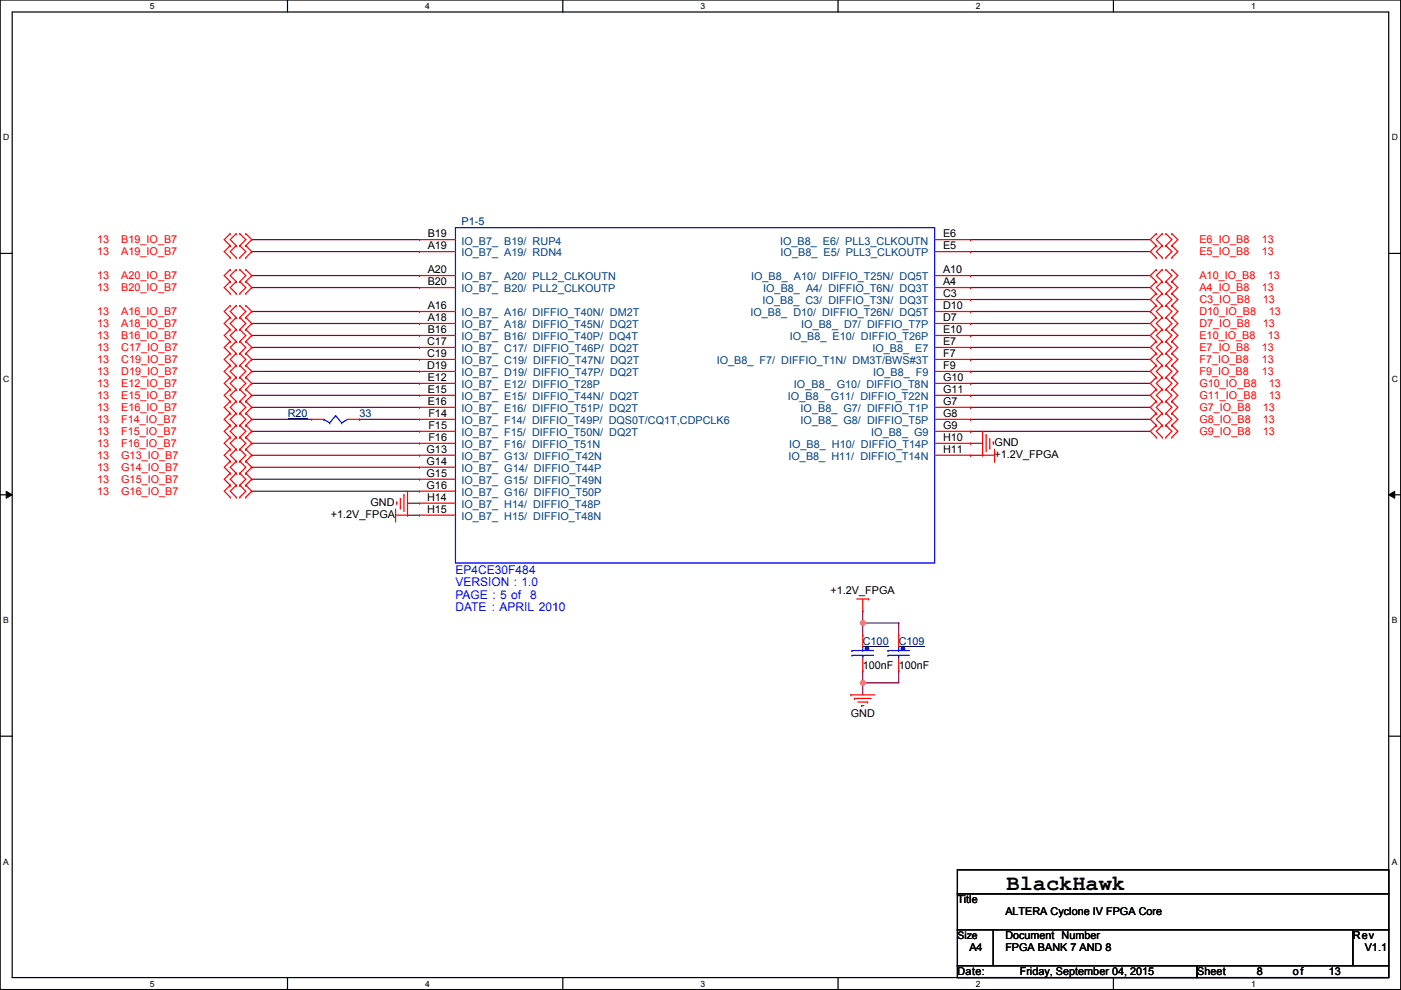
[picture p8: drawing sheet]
<svg xmlns="http://www.w3.org/2000/svg" width="297mm" height="210mm" viewBox="0 0 297 210" stroke-linecap="round" stroke-linejoin="round" font-family="sans-serif">
<path d="M0 0h297v209.8h-297zM2.6 2.5h291.8v204.8h-291.8z" fill="none" stroke="#000" stroke-width=".25"/>
<g fill="#fff">
<path d="M31.8 .3h1v2h-1z"/>
<path d="M31.8 207.5h1v2.1h-1z"/>
</g>
<path d="M61 0v2.5M61 207.3v2.5" fill="none" stroke="#000" stroke-width=".25"/>
<g fill="#fff">
<path d="M90.1 .3h1v2h-1z"/>
<path d="M90.1 207.5h1v2.1h-1z"/>
</g>
<path d="M119.3 0v2.5M119.3 207.3v2.5" fill="none" stroke="#000" stroke-width=".25"/>
<g fill="#fff">
<path d="M148.5 .3h1v2h-1z"/>
<path d="M148.5 207.5h1v2.1h-1z"/>
</g>
<path d="M177.7 0v2.5M177.7 207.3v2.5" fill="none" stroke="#000" stroke-width=".25"/>
<g fill="#fff">
<path d="M206.9 .3h1v2h-1z"/>
<path d="M206.9 207.5h1v2.1h-1z"/>
</g>
<path d="M236.1 0v2.5M236.1 207.3v2.5" fill="none" stroke="#000" stroke-width=".25"/>
<g fill="#fff">
<path d="M265.2 .3h1.1v2h-1.1z"/>
<path d="M265.2 207.5h1.1v2.1h-1.1z"/>
<path d="M.7 28.1h1.3v2.1h-1.3z"/>
<path d="M295.1 28.1h1.3v2.1h-1.3z"/>
<path d="M.7 79.3h1.3v2h-1.3z"/>
<path d="M295.1 79.3h1.3v2h-1.3z"/>
</g>
<path d="M0 53.7h2.6M294.4 53.7h2.6" fill="none" stroke="#000" stroke-width=".25"/>
<g fill="#fff">
<path d="M.7 130.5h1.2v2h-1.2z"/>
<path d="M295.1 130.5h1.2v2h-1.2z"/>
</g>
<path d="M0 104.9h2.6M294.4 104.9h2.6" fill="none" stroke="#000" stroke-width=".25"/>
<path d="M1.3 104.2l1.3 .7-1.3 .7zM294.4 104.9l1.3-.7v1.4z" fill="#000"/>
<path d="M1.3 104.2l1.3 .7-1.3 .7zM294.4 104.9l1.3-.7v1.4z" fill="none" stroke="#000" stroke-width=".21"/>
<g fill="#fff">
<path d="M.7 181.7h1.2v2h-1.2z"/>
<path d="M295.1 181.7h1.2v2h-1.2z"/>
</g>
<path d="M0 156.1h2.6M294.4 156.1h2.6" fill="none" stroke="#000" stroke-width=".25"/>
<g fill="none" stroke="#800040" stroke-width=".25">
<path d="M205.8 94h.1M205.8 96.5h.1M205.8 94h2.5M205.8 96.5h2.5M86.4 106.7h.1M86.4 109.2h.1M86.4 106.7h2.5M86.4 109.2h2.5M182.9 129.5h.1M182.9 129.5v2.6M182.9 142.2h.1M182.9 144.8h.1"/>
<path d="M182.9 142.2v2.6M190.5 142.2h.1M190.5 142.2v2.6h-7.6"/>
</g>
<circle cx="182.9" cy="144.8" r=".51" fill="#f0f"/>
<circle cx="182.9" cy="144.8" r=".51" fill="none" stroke="#f0f" stroke-width=".25"/>
<path d="M182.9 132.1h.1M182.9 132.1h7.6M190.5 132.1h.1M190.5 132.1v2.5M182.9 144.8h.1M182.9 144.8v2.5" fill="none" stroke="#800040" stroke-width=".25"/>
<circle cx="182.9" cy="132.1" r=".51" fill="#f0f"/>
<circle cx="182.9" cy="132.1" r=".51" fill="none" stroke="#f0f" stroke-width=".25"/>
<g fill="none" stroke="#800040" stroke-width=".25">
<path d="M53.4 50.8h.1M53.4 53.3h.1M53.4 58.4h.1M53.4 50.8h35.5M53.4 53.3h35.5M53.4 58.4h35.5M205.8 50.8h.1M205.8 53.3h.1M205.8 58.4h.1M205.8 50.8h38.1M205.8 53.3h38.1M205.8 58.4h38.1"/>
<path d="M53.4 71.1h.1M53.4 66h.1M53.4 61h.1M53.4 68.6h.1M53.4 73.7h.1M53.4 76.2h.1M53.4 78.7h.1M53.4 71.1h35.5M53.4 66h35.5M53.4 61h35.5M53.4 68.6h35.5M53.4 73.7h35.5"/>
<path d="M53.4 76.2h35.5M53.4 78.7h35.5M205.8 61h.1M205.8 63.5h.1M205.8 68.6h.1M205.8 76.2h.1M205.8 71.1h.1M205.8 73.7h.1M205.8 78.7h.1M205.8 71.1h38.1M205.8 66h38.1M205.8 61h38.1"/>
<path d="M205.8 68.6h38.1M205.8 73.7h38.1M205.8 76.2h38.1M205.8 78.7h38.1M205.8 63.5h38.1M243.9 66h.1M53.4 83.8h.1M53.4 88.9h.1M53.4 94h.1M53.4 99.1h.1M53.4 96.5h.1M53.4 91.4h.1"/>
<path d="M53.4 86.4h.1M53.4 81.3h.1M53.4 83.8h35.5M53.4 88.9h12.7M53.4 94h35.5M53.4 86.4h35.5M53.4 99.1h35.5M53.4 96.5h35.5M53.4 91.4h35.5M53.4 81.3h35.5M76.2 88.9h.1M76.2 88.9h12.7"/>
<path d="M205.8 86.4h.1M205.8 81.3h.1M205.8 83.8h.1M205.8 88.9h.1M205.8 91.4h.1M205.8 83.8h38.1M205.8 88.9h38.1M205.8 86.4h38.1M205.8 91.4h38.1M205.8 81.3h38.1M53.4 101.6h.1M53.4 104.1h.1"/>
<path d="M53.4 101.6h35.5M53.4 104.1h35.5M182.9 132.1h.1M182.9 132.1v2.5"/>
</g>
<g fill="none" stroke="#f00" stroke-width=".25">
<path d="M48.8 49.5h.1M48.8 52.1h.1M48.8 54.6h.1M48.8 57.2h.1M48.8 59.7h.1M48.8 49.5l-1.3 1.3 1.3 1.3M48.8 52.1l-1.3 1.2 1.3 1.3M48.8 57.2l-1.3 1.2 1.3 1.3M48.8 59.7l-1.3 1.3 1.3 1.2M50.1 52.1h.1M50.1 49.5h.1M50.1 54.6h.1"/>
<path d="M50.1 59.7h.1M50.1 57.2h.1M50.1 49.5l-1.3 1.3 1.3 1.3M50.1 52.1l-1.3 1.2 1.3 1.3M50.1 57.2l-1.3 1.2 1.3 1.3M50.1 59.7l-1.3 1.3 1.3 1.2M50.8 52.1h.1M50.8 49.5h.1M50.8 54.6h.1M50.8 59.7h.1M50.8 57.2h.1M50.8 49.5l1.3 1.3-1.3 1.3"/>
<path d="M50.8 52.1l1.3 1.2-1.3 1.3M50.8 57.2l1.3 1.2-1.3 1.3M50.8 59.7l1.3 1.3-1.3 1.2M52.1 49.5h.1M52.1 52.1h.1M52.1 54.6h.1M52.1 57.2h.1M52.1 59.7h.1M52.1 49.5l1.3 1.3-1.3 1.3M52.1 52.1l1.3 1.2-1.3 1.3M52.1 57.2l1.3 1.2-1.3 1.3M52.1 59.7l1.3 1.3-1.3 1.2"/>
<path d="M245.2 49.5h.1M245.2 52.1h.1M245.2 54.6h.1M245.2 59.7h.1M245.2 57.2h.1M245.2 49.5l-1.3 1.3 1.3 1.3M245.2 52.1l-1.3 1.2 1.3 1.3M245.2 59.7l-1.3 1.3 1.3 1.2M245.2 57.2l-1.3 1.2 1.3 1.3M246.4 52.1h.1M246.4 49.5h.1M246.4 54.6h.1"/>
<path d="M246.4 59.7h.1M246.4 57.2h.1M246.4 49.5l-1.2 1.3 1.2 1.3M246.4 52.1l-1.2 1.2 1.2 1.3M246.4 59.7l-1.2 1.3 1.2 1.2M246.4 57.2l-1.2 1.2 1.2 1.3M247.2 52.1h.1M247.2 49.5h.1M247.2 54.6h.1M247.2 59.7h.1M247.2 57.2h.1M247.2 49.5l1.3 1.3-1.3 1.3"/>
<path d="M247.2 52.1l1.3 1.2-1.3 1.3M247.2 59.7l1.3 1.3-1.3 1.2M247.2 57.2l1.3 1.2-1.3 1.3M248.5 49.5h.1M248.5 52.1h.1M248.5 54.6h.1M248.5 59.7h.1M248.5 57.2h.1M248.5 49.5l1.2 1.3-1.2 1.3M248.5 52.1l1.2 1.2-1.2 1.3M248.5 59.7l1.2 1.3-1.2 1.2M248.5 57.2l1.2 1.2-1.2 1.3"/>
<path d="M48.8 67.3h.1M48.8 69.9h.1M48.8 72.4h.1M48.8 74.9h.1M48.8 77.5h.1M48.8 62.2h.1M48.8 64.8h.1M48.8 67.3l-1.3 1.3 1.3 1.3M48.8 72.4l-1.3 1.3 1.3 1.2M48.8 74.9l-1.3 1.3 1.3 1.3M48.8 77.5l-1.3 1.2 1.3 1.3M48.8 69.9l-1.3 1.2 1.3 1.3"/>
<path d="M48.8 64.8l-1.3 1.2 1.3 1.3M50.1 69.9h.1M50.1 67.3h.1M50.1 74.9h.1M50.1 72.4h.1M50.1 77.5h.1M50.1 62.2h.1M50.1 64.8h.1M50.1 67.3l-1.3 1.3 1.3 1.3M50.1 72.4l-1.3 1.3 1.3 1.2M50.1 74.9l-1.3 1.3 1.3 1.3M50.1 77.5l-1.3 1.2 1.3 1.3"/>
<path d="M50.1 69.9l-1.3 1.2 1.3 1.3M50.1 64.8l-1.3 1.2 1.3 1.3M50.8 69.9h.1M50.8 67.3h.1M50.8 74.9h.1M50.8 72.4h.1M50.8 77.5h.1M50.8 62.2h.1M50.8 64.8h.1M50.8 67.3l1.3 1.3-1.3 1.3M50.8 72.4l1.3 1.3-1.3 1.2M50.8 74.9l1.3 1.3-1.3 1.3"/>
<path d="M50.8 77.5l1.3 1.2-1.3 1.3M50.8 69.9l1.3 1.2-1.3 1.3M50.8 64.8l1.3 1.2-1.3 1.3M52.1 67.3h.1M52.1 69.9h.1M52.1 72.4h.1M52.1 74.9h.1M52.1 77.5h.1M52.1 62.2h.1M52.1 64.8h.1M52.1 67.3l1.3 1.3-1.3 1.3M52.1 72.4l1.3 1.3-1.3 1.2"/>
<path d="M52.1 74.9l1.3 1.3-1.3 1.3M52.1 77.5l1.3 1.2-1.3 1.3M52.1 69.9l1.3 1.2-1.3 1.3M52.1 64.8l1.3 1.2-1.3 1.3M245.2 62.2h.1M245.2 64.8h.1M245.2 67.3h.1M245.2 69.9h.1M245.2 74.9h.1M245.2 77.5h.1M245.2 72.4h.1M245.2 62.2l-1.3 1.3 1.3 1.3"/>
<path d="M245.2 67.3l-1.3 1.3 1.3 1.3M245.2 74.9l-1.3 1.3 1.3 1.3M245.2 64.8l-1.3 1.2 1.3 1.3M245.2 69.9l-1.3 1.2 1.3 1.3M245.2 72.4l-1.3 1.3 1.3 1.2M245.2 77.5l-1.3 1.2 1.3 1.3M246.4 62.2h.1M246.4 64.8h.1M246.4 69.9h.1M246.4 67.3h.1M246.4 77.5h.1M246.4 74.9h.1"/>
<path d="M246.4 72.4h.1M246.4 62.2l-1.2 1.3 1.2 1.3M246.4 67.3l-1.2 1.3 1.2 1.3M246.4 74.9l-1.2 1.3 1.2 1.3M246.4 64.8l-1.2 1.2 1.2 1.3M246.4 69.9l-1.2 1.2 1.2 1.3M246.4 72.4l-1.2 1.3 1.2 1.2M246.4 77.5l-1.2 1.2 1.2 1.3M247.2 62.2h.1M247.2 64.8h.1M247.2 69.9h.1M247.2 67.3h.1"/>
<path d="M247.2 77.5h.1M247.2 74.9h.1M247.2 72.4h.1M247.2 62.2l1.3 1.3-1.3 1.3M247.2 67.3l1.3 1.3-1.3 1.3M247.2 74.9l1.3 1.3-1.3 1.3M247.2 64.8l1.3 1.2-1.3 1.3M247.2 69.9l1.3 1.2-1.3 1.3M247.2 72.4l1.3 1.3-1.3 1.2M247.2 77.5l1.3 1.2-1.3 1.3M248.5 62.2h.1M248.5 64.8h.1"/>
<path d="M248.5 67.3h.1M248.5 69.9h.1M248.5 74.9h.1M248.5 77.5h.1M248.5 72.4h.1M248.5 62.2l1.2 1.3-1.2 1.3M248.5 67.3l1.2 1.3-1.2 1.3M248.5 74.9l1.2 1.3-1.2 1.3M248.5 64.8l1.2 1.2-1.2 1.3M248.5 69.9l1.2 1.2-1.2 1.3M248.5 72.4l1.2 1.3-1.2 1.2M248.5 77.5l1.2 1.2-1.2 1.3"/>
<path d="M48.8 80h.1M48.8 92.7h.1M48.8 95.3h.1M48.8 82.6h.1M48.8 85.1h.1M48.8 87.6h.1M48.8 90.2h.1M48.8 97.8h.1M48.8 92.7l-1.3 1.3 1.3 1.3M48.8 80l-1.3 1.3 1.3 1.3M48.8 82.6l-1.3 1.2 1.3 1.3M48.8 85.1l-1.3 1.3 1.3 1.2"/>
<path d="M48.8 87.6l-1.3 1.3 1.3 1.3M48.8 90.2l-1.3 1.2 1.3 1.3M48.8 95.3l-1.3 1.2 1.3 1.3M48.8 97.8l-1.3 1.3 1.3 1.2M50.1 80h.1M50.1 95.3h.1M50.1 92.7h.1M50.1 82.6h.1M50.1 85.1h.1M50.1 87.6h.1M50.1 90.2h.1M50.1 97.8h.1"/>
<path d="M50.1 92.7l-1.3 1.3 1.3 1.3M50.1 80l-1.3 1.3 1.3 1.3M50.1 82.6l-1.3 1.2 1.3 1.3M50.1 85.1l-1.3 1.3 1.3 1.2M50.1 87.6l-1.3 1.3 1.3 1.3M50.1 90.2l-1.3 1.2 1.3 1.3M50.1 95.3l-1.3 1.2 1.3 1.3M50.1 97.8l-1.3 1.3 1.3 1.2M50.8 80h.1M50.8 95.3h.1M50.8 92.7h.1M50.8 82.6h.1"/>
<path d="M50.8 85.1h.1M50.8 87.6h.1M50.8 90.2h.1M50.8 97.8h.1M50.8 92.7l1.3 1.3-1.3 1.3M50.8 80l1.3 1.3-1.3 1.3M50.8 82.6l1.3 1.2-1.3 1.3M50.8 85.1l1.3 1.3-1.3 1.2M50.8 87.6l1.3 1.3-1.3 1.3M50.8 90.2l1.3 1.2-1.3 1.3M50.8 95.3l1.3 1.2-1.3 1.3M50.8 97.8l1.3 1.3-1.3 1.2"/>
<path d="M52.1 80h.1M52.1 92.7h.1M52.1 95.3h.1M52.1 82.6h.1M52.1 85.1h.1M52.1 87.6h.1M52.1 90.2h.1M52.1 97.8h.1M52.1 92.7l1.3 1.3-1.3 1.3M52.1 80l1.3 1.3-1.3 1.3M52.1 82.6l1.3 1.2-1.3 1.3M52.1 85.1l1.3 1.3-1.3 1.2"/>
<path d="M52.1 87.6l1.3 1.3-1.3 1.3M52.1 90.2l1.3 1.2-1.3 1.3M52.1 95.3l1.3 1.2-1.3 1.3M52.1 97.8l1.3 1.3-1.3 1.2M208.3 91.4h.1M208.3 96.5h.1M208.3 91.4v5.1M208.3 96.5h2.6M209.1 92.2h.1M209.1 92.2v3.6M209.8 95h.1M209.8 93v2"/>
<path d="M210.6 93.7h.1M210.6 93.7v.5M210.9 97.8h.1M210.9 95.3v2.5M245.2 85.1h.1M245.2 87.6h.1M245.2 80h.1M245.2 82.6h.1M245.2 90.2h.1M245.2 92.7h.1M245.2 85.1l-1.3 1.3 1.3 1.2M245.2 80l-1.3 1.3 1.3 1.3"/>
<path d="M245.2 82.6l-1.3 1.2 1.3 1.3M245.2 87.6l-1.3 1.3 1.3 1.3M245.2 90.2l-1.3 1.2 1.3 1.3M246.4 87.6h.1M246.4 85.1h.1M246.4 80h.1M246.4 82.6h.1M246.4 90.2h.1M246.4 92.7h.1M246.4 85.1l-1.2 1.3 1.2 1.2M246.4 80l-1.2 1.3 1.2 1.3M246.4 82.6l-1.2 1.2 1.2 1.3"/>
<path d="M246.4 87.6l-1.2 1.3 1.2 1.3M246.4 90.2l-1.2 1.2 1.2 1.3M247.2 87.6h.1M247.2 85.1h.1M247.2 80h.1M247.2 82.6h.1M247.2 90.2h.1M247.2 92.7h.1M247.2 85.1l1.3 1.3-1.3 1.2M247.2 80l1.3 1.3-1.3 1.3M247.2 82.6l1.3 1.2-1.3 1.3M247.2 87.6l1.3 1.3-1.3 1.3"/>
<path d="M247.2 90.2l1.3 1.2-1.3 1.3M248.5 85.1h.1M248.5 87.6h.1M248.5 80h.1M248.5 82.6h.1M248.5 90.2h.1M248.5 92.7h.1M248.5 85.1l1.2 1.3-1.2 1.2M248.5 80l1.2 1.3-1.2 1.3M248.5 82.6l1.2 1.2-1.2 1.3M248.5 87.6l1.2 1.3-1.2 1.3M248.5 90.2l1.2 1.2-1.2 1.3"/>
<path d="M48.8 102.9h.1M48.8 105.4h.1M48.8 100.3h.1M48.8 102.9l-1.3 1.2 1.3 1.3M48.8 100.3l-1.3 1.3 1.3 1.3M50.1 105.4h.1M50.1 102.9h.1M50.1 100.3h.1M50.1 102.9l-1.3 1.2 1.3 1.3M50.1 100.3l-1.3 1.3 1.3 1.3M50.8 105.4h.1M50.8 102.9h.1"/>
<path d="M50.8 100.3h.1M50.8 102.9l1.3 1.2-1.3 1.3M50.8 100.3l1.3 1.3-1.3 1.3M52.1 102.9h.1M52.1 105.4h.1M52.1 100.3h.1M52.1 102.9l1.3 1.2-1.3 1.3M52.1 100.3l1.3 1.3-1.3 1.3M83.9 110.5h.1M83.9 109.2h2.5M83.9 108v2.5M84.1 106.4h.1"/>
<path d="M84.1 106.4v.5M84.9 107.7h.1M84.9 105.7v2M85.6 104.9h.1M85.6 104.9v3.6M86.4 104.1h.1M86.4 109.2h.1M86.4 104.1v5.1M181.7 127h2.5M182.9 129.5h.1M182.9 127v2.5M184.2 127h.1"/>
<path d="M180.4 147.3h.1M180.4 147.3h5.1M181.1 148.1h.1M181.1 148.1h3.6M181.9 148.9h2M182.7 149.6h.1M182.7 149.6h.5M183.9 148.9h.1"/>
</g>
<path d="M203 184.4h91.4v5.1h-91.4zM203 189.5h91.4v7.6h-91.4zM203 197.1h7.6v7.6h-7.6zM210.6 197.1h76.2v7.6h-76.2zM286.8 197.1h7.6v7.6h-7.6zM203 204.7h50.8v2.6h-50.8zM253.8 204.7h40.6v2.6h-40.6z" fill="none" stroke="#000" stroke-width=".25"/>
<path d="M188.3 138.9h.1M188.3 137.9h.1M188.3 138.9h4.5M188.3 137.9h4.5M190.5 138.9h.1M190.5 138.9v.8" fill="none" stroke="#00f" stroke-width=".25"/>
<circle cx="191.4" cy="137.5" r=".38" fill="#00f"/>
<g fill="none" stroke="#00f" stroke-width=".25">
<path d="M96.6 48.3h101.6v71.1h-101.6zM68.6 88.9h.1M68.6 88.9l1.3 .8M69.9 89.7h.1M71.2 88.1h.1M71.2 88.1l1.2 1.6M71.2 88.1l-1.3 1.6M72.4 89.7h.1M73.7 88.9l-1.3 .8M180.6 138.9h.1M180.6 137.9h.1M180.6 138.9h4.6"/>
<path d="M180.6 137.9h4.6M182.9 138.9h.1M182.9 138.9v.8M190.5 137.9h.1M190.5 137.2v.7"/>
<circle cx="191.4" cy="137.5" r=".38"/>
</g>
<path d="M61 88.8h4.2M190.5 137h5.6" fill="none" stroke="#000080" stroke-width=".21"/>
<g fill="none" stroke="#f00" stroke-width=".25">
<path d="M88.9 50.8h.1M88.9 53.3h.1M88.9 58.4h.1M88.9 50.8h7.7M88.9 53.3h7.7M88.9 58.4h7.7M198.2 50.8h7.6M198.2 53.3h7.6M198.2 58.4h7.6M205.8 50.8h.1M205.8 53.3h.1M205.8 58.4h.1"/>
<path d="M88.9 61h.1M88.9 66h.1M88.9 68.6h.1M88.9 71.1h.1M88.9 73.7h.1M88.9 76.2h.1M88.9 78.7h.1M88.9 61h7.7M88.9 66h7.7M88.9 68.6h7.7M88.9 71.1h7.7M88.9 73.7h7.7"/>
<path d="M88.9 76.2h7.7M88.9 78.7h7.7M198.2 61h7.6M198.2 66h7.6M198.2 68.6h7.6M198.2 71.1h7.6M198.2 73.7h7.6M198.2 76.2h7.6M198.2 78.7h7.6M198.2 63.5h7.6M205.8 61h.1M205.8 63.5h.1"/>
<path d="M205.8 66h.1M205.8 68.6h.1M205.8 71.1h.1M205.8 73.7h.1M205.8 76.2h.1M205.8 78.7h.1M66.1 88.9h.1M66.1 88.9h2.5M73.7 88.9h2.5M76.2 88.9h.1M88.9 81.3h.1M88.9 83.8h.1"/>
<path d="M88.9 86.4h.1M88.9 88.9h.1M88.9 91.4h.1M88.9 94h.1M88.9 96.5h.1M88.9 99.1h.1M88.9 81.3h7.7M88.9 83.8h7.7M88.9 86.4h7.7M88.9 88.9h7.7M88.9 91.4h7.7M88.9 94h7.7"/>
<path d="M88.9 96.5h7.7M88.9 99.1h7.7M198.2 81.3h7.6M198.2 83.8h7.6M198.2 86.4h7.6M198.2 88.9h7.6M198.2 91.4h7.6M198.2 94h7.6M198.2 96.5h7.6M205.8 81.3h.1M205.8 83.8h.1M205.8 86.4h.1"/>
<path d="M205.8 88.9h.1M205.8 91.4h.1M205.8 94h.1M205.8 96.5h.1M88.9 101.6h.1M88.9 104.1h.1M88.9 106.7h.1M88.9 109.2h.1M88.9 101.6h7.7M88.9 104.1h7.7M88.9 106.7h7.7M88.9 109.2h7.7"/>
<path d="M190.5 134.6h.1M190.5 134.6v2.6M190.5 139.7v2.5M190.5 142.2h.1"/>
</g>
<circle cx="183.8" cy="137.5" r=".38" fill="#00f"/>
<g fill="none" stroke="#00f" stroke-width=".25">
<path d="M182.9 137.9h.1M182.9 137.2v.7"/>
<circle cx="183.8" cy="137.5" r=".38"/>
</g>
<path d="M182.9 137h5.5" fill="none" stroke="#000080" stroke-width=".21"/>
<path d="M182.9 134.6h.1M182.9 134.6v2.6M182.9 139.7v2.5M182.9 142.2h.1" fill="none" stroke="#f00" stroke-width=".25"/>
<circle cx="182.9" cy="144.8" r=".51" fill="#f0f"/>
<circle cx="182.9" cy="144.8" r=".51" fill="none" stroke="#f0f" stroke-width=".25"/>
<circle cx="182.9" cy="132.1" r=".51" fill="#f0f"/>
<circle cx="182.9" cy="132.1" r=".51" fill="none" stroke="#f0f" stroke-width=".25"/>
<text font-size="4.7" x="213.4" y="188.8">BlackHawk</text>
<g font-size="2.5" fill="#00f">
<text x="96.6" y="121.7">EP4CE30F484</text>
<text x="96.6" y="124.3">VERSION : 1.0</text>
<text x="96.6" y="126.9">PAGE : 5 of</text>
<text x="96.6" y="129.6">DATE : APRIL 2010</text>
<text x="112.4" y="126.9">8</text>
</g>
<g font-size="2.3" fill="#000080">
<text x="97.8" y="47.8">P1-5</text>
<text x="61" y="88.4">R20</text>
<text x="76.2" y="88.4">33</text>
<text x="182.9" y="136.7">C100</text>
<text x="190.5" y="136.7">C109</text>
</g>
<g font-size="2.3" fill="#f00">
<text x="20.6" y="51.6">13</text>
<text x="25.7" y="51.6">B19_IO_B7</text>
<text x="254.3" y="51.6">E6_IO_B8</text>
<text x="267.5" y="51.6">13</text>
<text x="20.6" y="54.1">13</text>
<text x="20.6" y="59.2">13</text>
<text x="25.7" y="54.1">A19_IO_B7</text>
<text x="25.7" y="59.2">A20_IO_B7</text>
<text x="254.3" y="54.1">E5_IO_B8</text>
<text x="254.3" y="59.2">A10_IO_B8</text>
<text x="267.5" y="54.1">13</text>
<text x="268.8" y="59.2">13</text>
<text x="20.6" y="61.8">13</text>
<text x="25.7" y="61.8">B20_IO_B7</text>
<text x="254.3" y="61.8">A4_IO_B8</text>
<text x="254.3" y="64.3">C3_IO_B8</text>
<text x="267.5" y="61.8">13</text>
<text x="267.8" y="64.3">13</text>
<text x="20.6" y="69.4">13</text>
<text x="20.6" y="71.9">13</text>
<text x="20.6" y="66.8">13</text>
<text x="25.7" y="69.4">A18_IO_B7</text>
<text x="25.7" y="71.9">B16_IO_B7</text>
<text x="25.7" y="66.8">A16_IO_B7</text>
<text x="254.3" y="69.4">D7_IO_B8</text>
<text x="254.3" y="66.8">D10_IO_B8</text>
<text x="254.3" y="71.9">E10_IO_B8</text>
<text x="267.8" y="69.4">13</text>
<text x="268.8" y="71.9">13</text>
<text x="269" y="66.8">13</text>
<text x="20.6" y="74.5">13</text>
<text x="20.6" y="77">13</text>
<text x="25.7" y="74.5">C17_IO_B7</text>
<text x="25.7" y="77">C19_IO_B7</text>
<text x="254.3" y="77">F7_IO_B8</text>
<text x="254.3" y="74.5">E7_IO_B8</text>
<text x="267.5" y="74.5">13</text>
<text x="267.5" y="77">13</text>
<text x="20.6" y="79.5">13</text>
<text x="20.6" y="82.1">13</text>
<text x="25.7" y="79.5">D19_IO_B7</text>
<text x="25.7" y="82.1">E12_IO_B7</text>
<text x="254.3" y="79.5">F9_IO_B8</text>
<text x="254.3" y="82.1">G10_IO_B8</text>
<text x="267.5" y="79.5">13</text>
<text x="269" y="82.1">13</text>
<text x="20.6" y="84.6">13</text>
<text x="20.6" y="87.2">13</text>
<text x="20.6" y="89.7">13</text>
<text x="25.7" y="84.6">E15_IO_B7</text>
<text x="25.7" y="87.2">E16_IO_B7</text>
<text x="25.7" y="89.7">F14_IO_B7</text>
<text x="254.3" y="87.2">G7_IO_B8</text>
<text x="254.3" y="84.6">G11_IO_B8</text>
<text x="254.3" y="89.7">G8_IO_B8</text>
<text x="267.8" y="87.2">13</text>
<text x="267.8" y="89.7">13</text>
<text x="269" y="84.6">13</text>
<text x="20.6" y="94.8">13</text>
<text x="20.6" y="92.2">13</text>
<text x="25.7" y="94.8">F16_IO_B7</text>
<text x="25.7" y="92.2">F15_IO_B7</text>
<text x="254.3" y="92.2">G9_IO_B8</text>
<text x="267.8" y="92.2">13</text>
<text x="20.6" y="97.3">13</text>
<text x="20.6" y="99.9">13</text>
<text x="25.7" y="97.3">G13_IO_B7</text>
<text x="25.7" y="99.9">G14_IO_B7</text>
<text x="20.6" y="104.9">13</text>
<text x="20.6" y="102.4">13</text>
<text x="25.7" y="104.9">G16_IO_B7</text>
<text x="25.7" y="102.4">G15_IO_B7</text>
</g>
<g font-size="2.3">
<text x="90.7" y="50.3">B19</text>
<text x="90.7" y="52.8">A19</text>
<text x="199.9" y="50.3">E6</text>
<text x="199.9" y="52.8">E5</text>
<text x="90.7" y="57.9">A20</text>
<text x="199.9" y="57.9">A10</text>
<text x="90.7" y="60.5">B20</text>
<text x="90.7" y="65.5">A16</text>
<text x="199.9" y="60.5">A4</text>
<text x="199.9" y="63">C3</text>
<text x="199.9" y="65.5">D10</text>
<text x="90.7" y="68.1">A18</text>
<text x="90.7" y="70.6">B16</text>
<text x="199.9" y="68.1">D7</text>
<text x="199.9" y="70.6">E10</text>
<text x="90.6" y="73.2">C17</text>
<text x="90.6" y="75.7">C19</text>
<text x="199.9" y="73.2">E7</text>
<text x="199.9" y="75.7">F7</text>
<text x="90.6" y="78.2">D19</text>
<text x="90.7" y="80.8">E12</text>
<text x="90.7" y="83.3">E15</text>
<text x="199.9" y="78.2">F9</text>
<text x="199.9" y="80.8">G10</text>
<text x="199.9" y="83.3">G11</text>
<text x="90.7" y="85.9">E16</text>
<text x="90.8" y="88.4">F14</text>
<text x="199.9" y="85.9">G7</text>
<text x="199.9" y="88.4">G8</text>
<text x="90.8" y="90.9">F15</text>
<text x="90.8" y="93.5">F16</text>
<text x="199.9" y="90.9">G9</text>
<text x="199.9" y="93.5">H10</text>
<text x="210.9" y="94.5">GND</text>
<text x="90.4" y="96">G13</text>
<text x="90.4" y="98.6">G14</text>
<text x="90.4" y="101.1">G15</text>
<text x="199.9" y="96">H11</text>
<text x="210.9" y="97.1">+1.2V_FPGA</text>
<text x="78.5" y="107.2">GND</text>
<text x="90.4" y="103.6">G16</text>
<text x="90.6" y="106.2">H14</text>
<text x="70.1" y="109.8">+1.2V_FPGA</text>
<text x="90.6" y="108.7">H15</text>
<text x="176.1" y="126">+1.2V_FPGA</text>
<text x="182.9" y="141.8">100nF 100nF</text>
<text x="180.4" y="151.9">GND</text>
<text x="203" y="191.6">Title</text>
<text x="213.2" y="194.1">ALTERA Cyclone IV FPGA Core</text>
<text x="205.5" y="201.7">A4</text>
<text x="213.2" y="199.2">Document Number</text>
<text x="213.2" y="201.7">FPGA BANK 7 AND 8</text>
<text x="286.8" y="199.2">Rev</text>
<text x="289.4" y="201.7">V1.1</text>
<text x="203" y="206.8">Date:</text>
<text x="216.2" y="206.8">Friday, September 04, 2015</text>
<text x="253.8" y="206.8">Sheet</text>
<text x="266.5" y="206.8">8</text>
<text x="274.1" y="206.8">of</text>
<text x="281.7" y="206.8">13</text>
</g>
<g font-size="2.3" fill="#004080">
<text x="97.8" y="51.8">IO_B7_ B19/ RUP4</text>
<text x="165.4" y="51.8">IO_B8_ E6/ PLL3_CLKOUTN</text>
<text x="97.8" y="54.4">IO_B7_ A19/ RDN4</text>
<text x="97.8" y="59.5">IO_B7_ A20/ PLL2_CLKOUTN</text>
<text x="159.2" y="59.5">IO_B8_ A10/ DIFFIO_T25N/ DQ5T</text>
<text x="165.5" y="54.4">IO_B8_ E5/ PLL3_CLKOUTP</text>
<text x="97.8" y="62">IO_B7_ B20/ PLL2_CLKOUTP</text>
<text x="161.7" y="64.5">IO_B8_ C3/ DIFFIO_T3N/ DQ3T</text>
<text x="161.8" y="62">IO_B8_ A4/ DIFFIO_T6N/ DQ3T</text>
<text x="97.8" y="67.1">IO_B7_ A16/ DIFFIO_T40N/ DM2T</text>
<text x="97.8" y="69.6">IO_B7_ A18/ DIFFIO_T45N/ DQ2T</text>
<text x="159.1" y="67.1">IO_B8_ D10/ DIFFIO_T26N/ DQ5T</text>
<text x="169.9" y="69.6">IO_B8_ D7/ DIFFIO_T7P</text>
<text x="97.8" y="72.2">IO_B7_ B16/ DIFFIO_T40P/ DQ4T</text>
<text x="97.8" y="74.7">IO_B7_ C17/ DIFFIO_T46P/ DQ2T</text>
<text x="97.8" y="77.2">IO_B7_ C19/ DIFFIO_T47N/ DQ2T</text>
<text x="152" y="77.2">IO_B8_ F7/ DIFFIO_T1N/ DM3T/BWS#3T</text>
<text x="167.4" y="72.2">IO_B8_ E10/ DIFFIO_T26P</text>
<text x="185" y="74.7">IO_B8_ E7</text>
<text x="97.8" y="79.8">IO_B7_ D19/ DIFFIO_T47P/ DQ2T</text>
<text x="97.8" y="82.3">IO_B7_ E12/ DIFFIO_T28P</text>
<text x="168.3" y="82.3">IO_B8_ G10/ DIFFIO_T8N</text>
<text x="185.1" y="79.8">IO_B8_ F9</text>
<text x="97.8" y="84.9">IO_B7_ E15/ DIFFIO_T44N/ DQ2T</text>
<text x="97.8" y="87.4">IO_B7_ E16/ DIFFIO_T51P/ DQ2T</text>
<text x="97.8" y="89.9">IO_B7_ F14/ DIFFIO_T49P/ DQS0T/CQ1T,CDPCLK6</text>
<text x="167.1" y="84.9">IO_B8_ G11/ DIFFIO_T22N</text>
<text x="169.7" y="87.4">IO_B8_ G7/ DIFFIO_T1P</text>
<text x="169.7" y="89.9">IO_B8_ G8/ DIFFIO_T5P</text>
<text x="97.8" y="92.5">IO_B7_ F15/ DIFFIO_T50N/ DQ2T</text>
<text x="97.8" y="95">IO_B7_ F16/ DIFFIO_T51N</text>
<text x="167.3" y="95">IO_B8_ H10/ DIFFIO_T14P</text>
<text x="184.7" y="92.5">IO_B8_ G9</text>
<text x="97.8" y="97.6">IO_B7_ G13/ DIFFIO_T42N</text>
<text x="97.8" y="100.1">IO_B7_ G14/ DIFFIO_T44P</text>
<text x="167.2" y="97.6">IO_B8_ H11/ DIFFIO_T14N</text>
<text x="97.8" y="102.6">IO_B7_ G15/ DIFFIO_T49N</text>
<text x="97.8" y="105.2">IO_B7_ G16/ DIFFIO_T50P</text>
<text x="97.8" y="107.7">IO_B7_ H14/ DIFFIO_T48P</text>
<text x="97.8" y="110.3">IO_B7_ H15/ DIFFIO_T48N</text>
</g>
<text font-size="2.2" x="203" y="199.1">Size</text>
<g font-size="1.8">
<text x="31.8" y="1.9">5</text>
<text x="90.1" y="1.9">4</text>
<text x="148.5" y="1.9">3</text>
<text x="206.9" y="1.9">2</text>
<text x="265.2" y="1.9">1</text>
<text x=".7" y="29.8">D</text>
<text x="295.1" y="29.8">D</text>
<text x=".7" y="81">C</text>
<text x="295.1" y="81">C</text>
<text x=".7" y="132.1">B</text>
<text x="295.1" y="132.1">B</text>
<text x=".7" y="183.3">A</text>
<text x="295.1" y="183.3">A</text>
<text x="31.8" y="209.2">5</text>
<text x="90.1" y="209.2">4</text>
<text x="148.5" y="209.2">3</text>
<text x="206.9" y="209.2">2</text>
<text x="265.2" y="209.2">1</text>
</g>
</svg>
